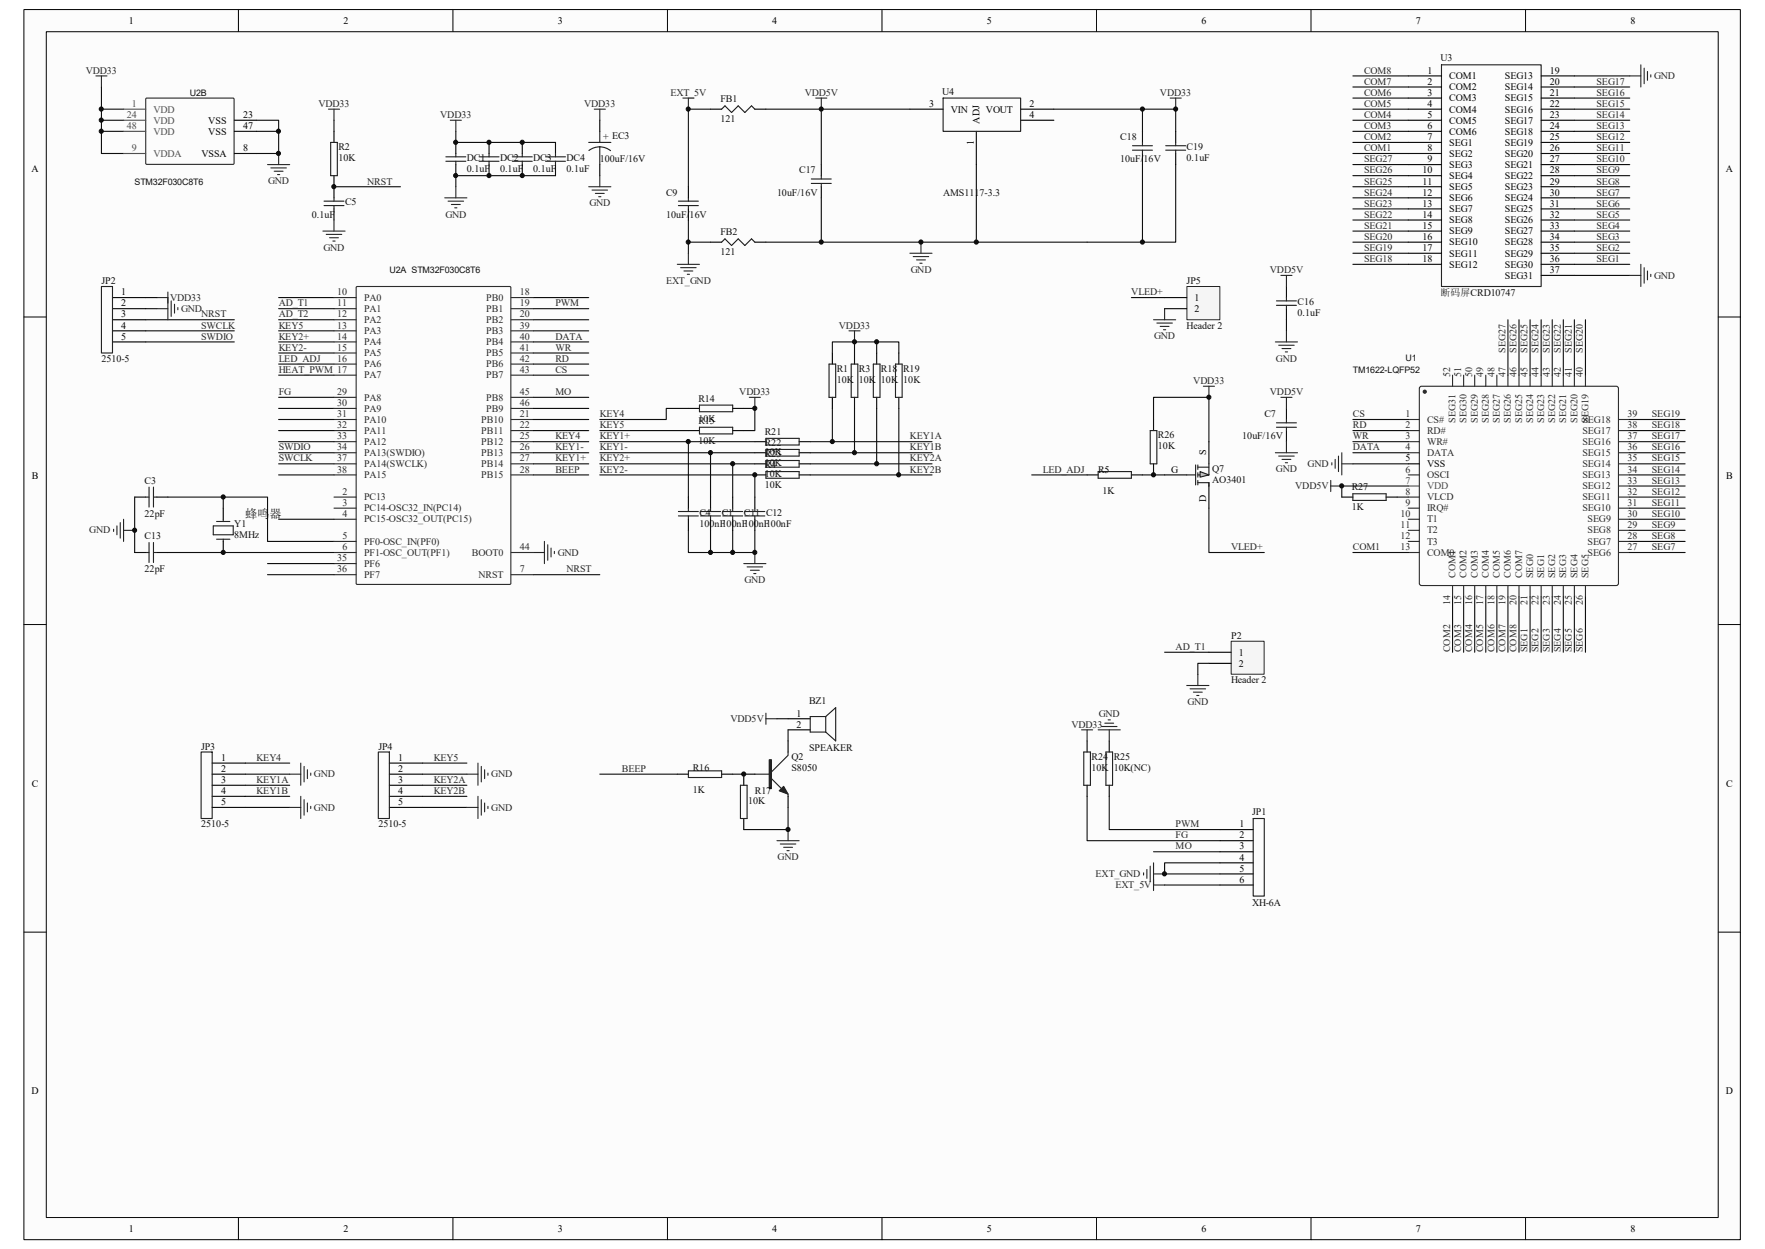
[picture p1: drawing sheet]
<svg xmlns="http://www.w3.org/2000/svg" width="297mm" height="210mm" viewBox="0 0 297 210" stroke-linecap="round" stroke-linejoin="round" font-family="sans-serif">
<path d="M4.1 1.7h288.8v206.7h-288.8z" fill="#fcfcfc"/>
<path d="M4 1.6h288.9v206.8h-288.9z" fill="none" stroke="#000" stroke-width=".17"/>
<path d="M7.8 5.4h281.3v199.3h-281.3z" fill="#fcfcfc"/>
<g fill="none" stroke="#000" stroke-width=".17">
<path d="M7.8 5.3h281.3v199.4h-281.3zM40.1 1.6v3.7M76.2 1.6v3.7M112.3 1.6v3.7M148.4 1.6v3.7M184.5 1.6v3.7M220.6 1.6v3.7M256.7 1.6v3.7M4 53.3h3.7M289.2 53.3h3.7M4 105h3.7M289.2 105h3.7"/>
<path d="M4 156.7h3.7M289.2 156.7h3.7M40.1 204.7v3.7M76.2 204.7v3.7M112.3 204.7v3.7M148.4 204.7v3.7M184.5 204.7v3.7M220.6 204.7v3.7M256.7 204.7v3.7"/>
</g>
<path d="M194.1 53.8h3.7M194.7 54.3h2.6M195.2 54.9h1.5M195.8 55.4h.4M196 51.9v1.9" fill="none" stroke="#262626" stroke-width=".19"/>
<path d="M190.4 50h5.6" fill="none" stroke="#0e0e0e" stroke-width=".19"/>
<path d="M199.8 48.2h5.5v5.6h-5.5z" fill="#f5f5f5"/>
<path d="M199.7 48.2h5.6v5.6h-5.6z" fill="none" stroke="#262626" stroke-width=".17"/>
<g fill="none" stroke="#000" stroke-width=".19">
<path d="M39.4 20.2h3.8M39.4 22.1h3.8M39.4 25.8h3.8M56.2 22.1v1.8M56.2 29.5v3.8M56.2 35.1v1.9M76.7 23.9v1.9M76.7 27.7v1.8M82.3 23.9v1.9M82.3 27.7v1.8M87.9 23.9v1.9M87.9 27.7v1.8"/>
<path d="M93.5 23.9v1.9M93.5 27.7v1.8M100.9 20.2v1.9M100.9 27.7v1.8M18.9 50h5.6M18.9 51.9h5.6M18.9 53.8h5.6M18.9 55.6h5.6M18.9 57.5h5.6M196 50h3.7M196 51.9h3.7M182.9 79.9h1.9"/>
<path d="M190.4 79.9h1.9M194.1 70.5v1.9M194.1 78v1.9M196 79.9h3.7M203.4 74.3v3.7M216.5 68.7v1.8M216.5 72.4v1.9M237 78h1.8M22.7 83.6h1.8M22.7 92.9h1.8M26.4 83.6h1.8M26.4 92.9h1.8"/>
<path d="M37.6 85.4v1.9M37.6 91v1.9M203.4 81.7v3.7M225.8 83.6h1.9M233.3 83.6h1.8M114 130.2h1.8M121.4 130.2h1.9M125.2 137.6v1.9M127 130.2h-1.8v1.8M132.6 120.9h3.7M132.6 122.7h3.7M132.6 124.6v1.8"/>
<path d="M132.6 133.9v1.9"/>
</g>
<g fill="none" stroke="#292929" stroke-width=".19">
<path d="M24.6 16.5h14.7v11.1h-14.7zM56.2 50h3.7M56.2 51.9h3.7M56.2 53.8h3.7M56.2 55.6h3.7M56.2 57.5h3.7M56.2 59.4h3.7M60 48.2h25.9v50h-25.9zM86 50h3.7M86 51.9h3.7M86 53.8h3.7M86 55.6h3.7"/>
<path d="M86 57.5h3.7M86 59.4h3.7M56.2 70.5h3.7M56.2 72.4h3.7M56.2 74.3h3.7M56.2 76.1h3.7M56.2 79.9h3.7M56.2 78h3.7M56.2 61.2h3.7M56.2 63.1h3.7M56.2 66.8h3.7M56.2 68.7h3.7"/>
<path d="M86 70.5h3.7M86 72.4h3.7M86 74.3h3.7M86 76.1h3.7M86 79.9h3.7M86 78h3.7M86 61.2h3.7M86 63.1h3.7M86 66.8h3.7M86 68.7h3.7M237 70.5h1.8M237 72.4h1.8"/>
<path d="M237 74.3h1.8M237 76.1h1.8M237 79.9h1.8M239 65l33-.1 .3 .2 .1 33-.2 .3-33 .1-.3-.2-.1-33zM244.4 63.1v1.8M246.3 63.1v1.8M248.2 63.1v1.8M250 63.1v1.8M251.9 63.1v1.8M253.8 63.1v1.8M255.6 63.1v1.8M257.5 63.1v1.8"/>
<path d="M259.3 63.1v1.8M261.2 63.1v1.8M263.1 63.1v1.8M264.9 63.1v1.8M266.8 63.1v1.8M272.4 70.5h1.9M272.4 72.4h1.9M272.4 74.3h1.9M272.4 76.1h1.9M272.4 79.9h1.9M272.4 78h1.9M56.2 83.6h3.7"/>
<path d="M56.2 85.4h3.7M56.2 87.3h3.7M56.2 91h3.7M56.2 92.9h3.7M56.2 96.6h3.7M56.2 94.8h3.7M86 92.9h3.7M86 96.6h3.7M237 83.6h1.8M237 85.4h1.8M237 87.3h1.8M237 89.2h1.8"/>
<path d="M237 91h1.8M237 92.9h1.8M244.4 98.5v1.9M246.3 98.5v1.9M248.2 98.5v1.9M250 98.5v1.9M251.9 98.5v1.9M253.8 98.5v1.9M255.6 98.5v1.9M257.5 98.5v1.9M259.3 98.5v1.9M261.2 98.5v1.9"/>
<path d="M263.1 98.5v1.9M264.9 98.5v1.9M266.8 98.5v1.9M272.4 83.6h1.9M272.4 85.4h1.9M272.4 87.3h1.9M272.4 89.2h1.9M272.4 91h1.9M272.4 92.9h1.9M272.4 81.7h1.9"/>
</g>
<circle cx="239.8" cy="65.9" r=".26" fill="#292929" stroke="#292929" stroke-width=".19"/>
<path d="M20.8 18.4h3.7M20.8 20.2h3.7M20.8 22.1h3.7M20.8 25.8h3.7M237 81.7h1.8" fill="none" stroke="#4c4c4c" stroke-width=".19"/>
<g fill="none" stroke="#0e0e0e" stroke-width=".19">
<path d="M17.1 14.6v11.2h3.7M17.1 18.4h3.7M17.1 22.1h3.7M17.1 20.2h3.7M43.2 20.2h3.7v5.6h-3.7M43.2 22.1h3.7M56.2 20.2v1.9M56.2 31.4h11.2M76.7 22.1v1.8h16.8M93.5 29.5h-16.8v1.9M24.5 51.9h1.9M24.5 50h1.9"/>
<path d="M24.5 53.8h14.9M24.5 55.6h14.9M24.5 57.5h14.9M46.9 51.9h9.3M46.9 50h9.3M46.9 53.8h9.3M46.9 55.6h9.3M46.9 57.5h9.3M46.9 59.4h9.3M89.7 51.9h9.4M89.7 50h9.4M89.7 53.8h9.4"/>
<path d="M89.7 55.6h9.4M89.7 57.5h9.4M89.7 59.4h9.4M266.8 53.8v9.3M46.9 70.5h9.3M46.9 72.4h9.3M46.9 74.3h9.3M46.9 76.1h9.3M46.9 78h9.3M46.9 79.9h9.3M46.9 61.2h9.3M46.9 63.1h9.3"/>
<path d="M46.9 66.8h9.3M46.9 68.7h9.3M89.7 61.2h9.4M89.7 63.1h9.4M89.7 66.8h9.4M89.7 68.7h9.4M173.6 79.9h9.3M192.3 79.9h3.7M194.1 70.5v-3.7h9.3v7.5M227.7 70.5h9.3M227.7 72.4h9.3M227.7 74.3h9.3"/>
<path d="M227.7 76.1h9.3M227.7 78h9.3M274.3 70.5h9.3M274.3 72.4h9.3M274.3 74.3h9.3M274.3 76.1h9.3M274.3 78h9.3M274.3 79.9h9.3M22.7 83.6v9.3M28.2 83.6h16.8v7.4h11.2M28.2 92.9h28M37.6 83.6v1.8"/>
<path d="M45 96.6h11.2M45 94.8h11.2M46.9 87.3h9.3M89.7 96.6h11.2M203.4 85.4v7.5h9.4M227.7 92.9h9.3M235.1 83.6h1.9M237 81.7h-11.2v1.9M274.3 83.6h9.3M274.3 92.9h9.3M274.3 91h9.3M274.3 89.2h9.3"/>
<path d="M274.3 87.3h9.3M274.3 85.4h9.3M274.3 81.7h9.3M244.4 100.4v9.3M246.3 100.4v9.3M248.2 100.4v9.3M250 100.4v9.3M251.9 100.4v9.3M253.8 100.4v9.3M255.6 100.4v9.3M257.5 100.4v9.3M259.3 100.4v9.3"/>
<path d="M261.2 100.4v9.3M263.1 100.4v9.3M264.9 100.4v9.3M266.8 100.4v9.3M100.9 130.2h13.1M123.3 130.2h1.9M130.7 120.9h1.9M132.6 135.8v3.7h-7.4M132.6 122.7v1.9"/>
</g>
<g fill="none" stroke="#262626" stroke-width=".19">
<path d="M16.1 12.8h1.9M17.1 12.8v1.8M55.3 18.4h1.8M56.2 18.4v1.8M100 18.4h1.9M100.9 18.4v1.8M45 27.7h3.7M45.6 28.2h2.6M46.1 28.8h1.5M46.7 29.4h.4M46.9 25.8v1.9M54.3 38.9h3.8"/>
<path d="M54.9 39.4h2.6M55.5 40h1.4M56.2 37v1.9M74.8 33.3h3.8M75.4 33.8h2.6M75.8 20.2h1.8M76 34.4h1.4M76.5 34.9h.4M76.7 20.2v1.9M76.7 31.4v1.9M99.1 31.4h3.7M99.6 32h2.6"/>
<path d="M100.2 32.5h1.5M100.7 33.1h.4M100.9 29.5v1.9M26.4 50h1.8M26.4 51.9h1.8M28.2 49.1v4.7M28.8 50.6v2.6M29.4 51.2v1.4M29.9 51.7v.4M56 40.5h.4M202.5 64.9h1.9M203.4 64.9v1.9"/>
<path d="M214.6 76.1h3.7M215.2 76.7h2.6M215.5 66.8h1.9M215.7 77.2h1.5M216.3 77.8h.4M216.5 66.8v1.9M216.5 74.3v1.8M224.1 77.8v.4M224.7 77.2v1.5M225.2 76.7v2.6M225.8 76.1v3.8M225.8 78h1.9"/>
<path d="M19.1 89v.4M19.7 88.4v1.5M20.2 87.9v2.6M20.8 87.3v3.7M20.8 89.2h1.9M89.7 92.9h1.9M91.6 91v3.8M92.2 91.6v2.6M92.7 92.2v1.4M93.3 92.7v.4M223.9 80.8v1.9M223.9 81.7h1.9"/>
<path d="M128.9 119.9v1.9M128.9 120.9h1.8M132.6 139.5v1.9M130.7 141.4h3.8M131.3 141.9h2.6M131.9 142.5h1.5M132.4 143h.4"/>
</g>
<g fill="none" stroke="#1c1c1c" stroke-width=".19">
<path d="M54.5 34.6h3.4M54.5 33.8h3.4M55.6 23.9h1.2v5.6h-1.2zM56.2 33.3v.5M56.2 34.6v.5M75 27.1h3.4M75 26.4h3.4M76.7 25.8v.6M76.7 27.1v.6M80.6 27.1h3.4M80.6 26.4h3.4M82.3 25.8v.6"/>
<path d="M82.3 27.1v.6M86.2 27.1h3.4M86.2 26.4h3.4M87.9 25.8v.6M87.9 27.1v.6M91.8 27.1h3.4M91.8 26.4h3.4M93.5 25.8v.6M93.5 27.1v.6M99.1 23.9h3.7M100.9 22.1v1.8M100.9 24.7v3"/>
<path d="M100.9 24.7l.8 .1 1 .5M100.9 24.7l-.8 .1-1 .5M17.1 48.2h1.8v11.2h-1.8zM184.8 79.3h5.6v1.1h-5.6zM193.6 72.4h1.1v5.6h-1.1zM199.7 79.9h1.5M201.2 78.2v3.3M201.6 78.6h1.8M201.6 78.2v.7M201.6 79.5v.7M203.4 78v1.9h-1.8M214.8 71.8h3.4"/>
<path d="M214.8 71.1h3.4M216.5 70.5v.6M216.5 71.8v.6M24.5 83.6h.6M24.5 92.9h.6M25.1 81.9v3.4M25.1 91.2v3.4M25.8 83.6h.6M25.8 81.9v3.4M25.8 91.2v3.4M25.8 92.9h.6M35.9 88.4h3.3v1.5h-3.3z"/>
<path d="M36.4 87.7h2.3M36.4 90.7h2.3M37.6 87.3v.4M37.6 90.7v.3M201.6 81.2h1.8v.5M201.6 80.8v.7M227.7 83h5.6v1.1h-5.6zM115.8 129.6h5.6v1.1h-5.6zM124.6 132h1.1v5.6h-1.1zM127 130.2h2.8M129.8 130.9l1.7 1.7M132.6 126.4v.6l-2.8 2.8"/>
<path d="M132.6 133.5v.4M139 120.5l1.6-1.5v5.6l-1.6-1.5M139 120.5v2.6M139 120.5h-2.7v2.6h2.7"/>
</g>
<g fill="#1c1c1c" stroke="#1c1c1c" stroke-width=".19">
<path d="M131.1 133l.8-.8 .7 1.3z"/>
<path d="M129.4 127.8h.4v4.8h-.4z" fill-rule="evenodd"/>
</g>
<path d="M201.9 79.3l1.5 .6-1.5 .3z" fill="#c0c0c0" stroke="#1c1c1c" stroke-width=".19"/>
<g fill="none" stroke="#000" stroke-width=".19">
<path d="M119.6 18.4h1.8M127 18.4h1.9M237 18.4h5.6M237 12.8h5.6M237 14.6h5.6M237 16.5h5.6M259.3 18.4h5.6M259.3 12.8h5.6M259.3 14.6h5.6M259.3 16.5h5.6M115.8 31.4v1.9M115.8 35.1v1.9"/>
<path d="M138.2 27.7v1.8M138.2 31.4v1.9M192.3 22.1v1.8M192.3 25.8v1.9M197.8 22.1v1.8M197.8 25.8v1.9M237 20.2h5.6M237 22.1h5.6M237 23.9h5.6M237 25.8h5.6M237 27.7h5.6M237 29.5h5.6"/>
<path d="M237 31.4h5.6M237 33.3h5.6M237 35.1h5.6M237 37h5.6M237 38.9h5.6M259.3 20.2h5.6M259.3 22.1h5.6M259.3 23.9h5.6M259.3 25.8h5.6M259.3 27.7h5.6M259.3 29.5h5.6M259.3 31.4h5.6"/>
<path d="M259.3 33.3h5.6M259.3 35.1h5.6M259.3 37h5.6M259.3 38.9h5.6M119.6 40.7h1.8M127 40.7h1.9M140.1 59.4v1.8M143.8 59.4v1.8M147.5 59.4v1.8M151.3 59.4v1.8M216.5 48.2v1.8M216.5 51.9v1.9"/>
<path d="M237 40.7h5.6M237 42.6h5.6M237 44.4h5.6M259.3 40.7h5.6M259.3 42.6h5.6M259.3 44.4h5.6M259.3 46.3h5.6M115.8 68.7h1.9M115.8 72.4h1.9M123.3 68.7h1.9M123.3 72.4h1.9M127 76.1h1.9"/>
<path d="M127 78h1.9M127 79.9h1.9M127 74.3h1.9M134.5 76.1h1.8M134.5 78h1.8M134.5 79.9h1.8M134.5 74.3h1.8M140.1 66.8v1.9M143.8 66.8v1.9M147.5 66.8v1.9M151.3 66.8v1.9M115.8 83.6v1.8"/>
<path d="M115.8 87.3v1.9M119.6 83.6v1.8M119.6 87.3v1.9M123.3 83.6v1.8M123.3 87.3v1.9M127 83.6v1.8M127 87.3v1.9M35.7 128.3h5.6M35.7 130.2h5.6M35.7 132h5.6M35.7 133.9h5.6M35.7 135.8h5.6"/>
<path d="M65.5 128.3h5.6M65.5 130.2h5.6M65.5 132h5.6M65.5 133.9h5.6M65.5 135.8h5.6M182.9 124.6v1.8M182.9 132v1.9M186.7 124.6v1.8M186.7 132v1.9"/>
</g>
<g fill="none" stroke="#1c1c1c" stroke-width=".19">
<path d="M121.4 18.4l.6-.6 1.1 1.1 1.1-1.1 1.1 1.1 1.2-1.1 .5 .6M242.6 10.9h16.7v37.3h-16.7zM114.2 34.6h3.3M114.2 33.8h3.3M115.8 33.3v.5M115.8 34.6v.5M136.5 30.8h3.4M136.5 30.1h3.4M138.2 29.5v.6M138.2 30.8v.6M190.6 25.3h3.3M190.6 24.5h3.3"/>
<path d="M192.3 23.9v.6M192.3 25.3v.5M196.2 25.3h3.3M196.2 24.5h3.3M197.8 23.9v.6M197.8 25.3v.5M121.4 40.7l.6-.5 1.1 1.1 1.1-1.1 1.1 1.1 1.2-1.1 .5 .5M214.8 51.3h3.4M214.8 50.6h3.4M216.5 50v.6M216.5 51.3v.6M117.7 68.1h5.6v1.1h-5.6z"/>
<path d="M117.7 71.8h5.6v1.2h-5.6zM128.9 73.7h5.6v1.1h-5.6zM128.9 75.6h5.6v1.1h-5.6zM128.9 77.4h5.6v1.2h-5.6zM128.9 79.3h5.6v1.1h-5.6zM139.5 61.2h1.1v5.6h-1.1zM143.2 61.2h1.2v5.6h-1.2zM147 61.2h1.1v5.6h-1.1zM150.7 61.2h1.1v5.6h-1.1zM114.2 86.8h3.3M114.2 86h3.3M115.8 85.4v.6"/>
<path d="M115.8 86.8v.5M117.9 86.8h3.3M117.9 86h3.3M119.6 85.4v.6M119.6 86.8v.5M121.6 86.8h3.4M121.6 86h3.4M123.3 85.4v.6M123.3 86.8v.5M125.3 86.8h3.4M125.3 86h3.4M127 85.4v.6"/>
<path d="M127 86.8v.5M33.8 126.4h1.9v11.2h-1.9zM63.7 126.4h1.8v11.2h-1.8zM182.4 126.4h1.1v5.6h-1.1zM186.1 126.4h1.1v5.6h-1.1z"/>
</g>
<g fill="none" stroke="#262626" stroke-width=".19">
<path d="M114.9 16.5h1.9M115.8 16.5v1.9M137.3 16.5h1.8M138.2 16.5v1.9M196.9 16.5h1.9M197.8 16.5v1.9M274.3 12.8h1.8M276.1 10.9v3.7M276.7 11.5v2.6M277.2 12v1.5M277.8 12.6v.4M114 44.4h3.7"/>
<path d="M114.5 45h2.6M115.1 45.6h1.5M115.7 46.1h.3M115.8 42.6v1.8M142.9 55.6h1.8M143.8 55.6v1.9M153.1 42.6h3.7M153.7 43.1h2.6M154.2 43.7h1.5M154.8 44.3h.4M155 40.7v1.9M214.6 57.5h3.7"/>
<path d="M215.2 58.1h2.6M215.5 46.3h1.9M215.7 58.6h1.5M216.3 59.2h.4M216.5 46.3v1.9M216.5 55.6v1.9M274.3 46.3h1.8M276.1 44.4v3.8M276.7 45v2.6M277.2 45.6v1.5M277.8 46.1v.4M126.1 66.8h1.9"/>
<path d="M127 66.8v1.9M125.2 94.8h3.7M125.7 95.3h2.6M126.3 95.9h1.5M126.8 96.4h.4M127 92.9v1.9M48.7 130.2h1.9M48.7 135.8h1.9M50.6 128.3v3.7M50.6 133.9v3.7M51.2 128.9v2.6M51.2 134.5v2.6"/>
<path d="M51.7 129.4v1.5M51.7 135v1.5M52.3 130v.4M52.3 135.6v.4M78.6 130.2h1.8M78.6 135.8h1.8M80.4 128.3v3.7M80.4 133.9v3.7M81 128.9v2.6M81 134.5v2.6M81.5 129.4v1.5M81.5 135v1.5"/>
<path d="M82.1 130v.4M82.1 135.6v.4M182 122.7h1.9M182.9 122.7v1.9M184.8 122.7h3.7M185.4 122.2h2.6M185.9 121.6h1.5M186.5 121h.3M186.7 122.7v1.9M192.4 146.8v.3M193 146.2v1.5M193.6 145.6v2.7"/>
<path d="M194.1 145.1v4.6M194.1 148.8h1.9M194.1 146.9h1.9"/>
</g>
<g fill="none" stroke="#0e0e0e" stroke-width=".19">
<path d="M119.6 18.4h-3.8v13M138.2 18.4v9.3M192.3 18.4v3.7M227.7 12.8h9.3M227.7 14.6h9.3M227.7 16.5h9.3M227.7 18.4h9.3M264.9 12.8h9.4M264.9 14.6h9.4M264.9 16.5h9.4M264.9 18.4h9.4M115.8 37v3.7h3.8"/>
<path d="M192.3 27.7v13M227.7 23.9h9.3M227.7 25.8h9.3M227.7 27.7h9.3M227.7 29.5h9.3M227.7 31.4h9.3M227.7 33.3h9.3M227.7 35.1h9.3M227.7 37h9.3M227.7 38.9h9.3M227.7 20.2h9.3M227.7 22.1h9.3"/>
<path d="M264.9 23.9h9.4M264.9 25.8h9.4M264.9 27.7h9.4M264.9 29.5h9.4M264.9 31.4h9.4M264.9 33.3h9.4M264.9 35.1h9.4M264.9 37h9.4M264.9 38.9h9.4M264.9 20.2h9.4M264.9 22.1h9.4M115.8 40.7v1.9"/>
<path d="M128.9 40.7h9.3M140.1 59.4v-1.9h11.2v1.9M143.8 57.5v1.9M147.5 57.5v1.9M216.5 53.8v1.8M227.7 40.7h9.3M227.7 42.6h9.3M227.7 44.4h9.3M253.8 53.8v9.3M255.6 53.8v9.3M257.5 53.8v9.3M259.3 53.8v9.3"/>
<path d="M261.2 53.8v9.3M263.1 53.8v9.3M264.9 40.7h9.4M264.9 42.6h9.4M264.9 44.4h9.4M264.9 46.3h9.4M264.9 53.8v9.3M89.7 74.3h9.4M89.7 76.1h9.4M89.7 78h9.4M89.7 79.9h9.4M89.7 72.4h9.4"/>
<path d="M89.7 70.5h9.4M100.9 74.3h26.1M100.9 76.1h26.1M100.9 78h26.1M100.9 79.9h26.1v3.7M100.9 72.4h14.9M115.8 68.7h-3.7v1.8h-11.2M115.8 74.3v9.3M119.6 76.1v7.5M123.3 78v5.6M125.2 68.7h1.8v3.7h-1.8M136.3 74.3h20.5"/>
<path d="M136.3 76.1h20.5M136.3 78h20.5M136.3 79.9h20.5M140.1 68.7v5.6M143.8 68.7v7.4M147.5 68.7v9.3M151.3 68.7v11.2M115.8 89.2v3.7h11.2v-3.7M119.6 89.2v3.7M123.3 89.2v3.7M41.3 128.3h7.4M41.3 130.2h7.4"/>
<path d="M41.3 132h7.4M41.3 133.9h7.4M41.3 135.8h7.4M71.1 128.3h7.5M71.1 130.2h7.5M71.1 132h7.5M71.1 133.9h7.5M71.1 135.8h7.5M182.9 133.9v7.5h22.4M186.7 133.9v5.6h18.6M194.1 143.2h11.2M196 148.8h9.3"/>
</g>
<path d="M207.2 107.9h5.5v5.5h-5.5z" fill="#f5f5f5"/>
<path d="M207.2 107.8h5.5v5.6h-5.5z" fill="none" stroke="#262626" stroke-width=".17"/>
<path d="M153.1 18.4h5.6M171.8 18.4h5.5M164.3 22.1v5.6M171.8 20.2h5.5M203.4 109.7h3.8M203.4 111.5h3.8M205.3 139.5h5.6M205.3 141.4h5.6M205.3 143.2h5.6M205.3 145.1h5.6M205.3 146.9h5.6M205.3 148.8h5.6" fill="none" stroke="#000" stroke-width=".19"/>
<path d="M199.7 115.3h3.7M200.3 115.8h2.6M200.8 116.4h1.5M201.4 116.9h.4M201.6 113.4v1.9" fill="none" stroke="#262626" stroke-width=".19"/>
<path d="M128.9 18.4h24.2M177.3 18.4h20.5v3.7M164.3 27.7v13M197.8 27.7v13h-59.6v-7.4M196 109.7h7.4M203.4 111.5h-1.8v1.9M205.3 145.1h-9.3v1.8h9.3" fill="none" stroke="#0e0e0e" stroke-width=".19"/>
<path d="M158.7 16.5h13.1v5.6h-13.1zM210.9 137.6h1.9v13.1h-1.9z" fill="none" stroke="#1c1c1c" stroke-width=".19"/>
<g fill="#0e0e0e" stroke="#0e0e0e" stroke-width=".17">
<circle cx="17" cy="22.1" r=".35"/>
<circle cx="17" cy="20.2" r=".35"/>
<circle cx="17" cy="18.3" r=".35"/>
<circle cx="22.6" cy="89.2" r=".35"/>
<circle cx="37.6" cy="92.9" r=".35"/>
<circle cx="37.6" cy="83.6" r=".35"/>
<circle cx="46.9" cy="25.8" r=".35"/>
<circle cx="46.9" cy="22.1" r=".35"/>
<circle cx="56.2" cy="31.4" r=".35"/>
<circle cx="76.7" cy="29.5" r=".35"/>
<circle cx="76.7" cy="23.9" r=".35"/>
<circle cx="82.3" cy="29.5" r=".35"/>
<circle cx="82.3" cy="23.9" r=".35"/>
<circle cx="87.9" cy="29.5" r=".35"/>
<circle cx="87.9" cy="23.9" r=".35"/>
<circle cx="115.8" cy="74.2" r=".35"/>
<circle cx="115.8" cy="40.7" r=".35"/>
<circle cx="115.8" cy="18.3" r=".35"/>
<circle cx="119.6" cy="92.9" r=".35"/>
<circle cx="119.6" cy="76.1" r=".35"/>
<circle cx="123.3" cy="92.9" r=".35"/>
<circle cx="123.3" cy="78" r=".35"/>
<circle cx="125.1" cy="130.2" r=".35"/>
<circle cx="127" cy="92.9" r=".35"/>
<circle cx="127" cy="79.8" r=".35"/>
<circle cx="127" cy="68.7" r=".35"/>
<circle cx="132.6" cy="139.5" r=".35"/>
<circle cx="138.2" cy="40.7" r=".35"/>
<circle cx="138.2" cy="18.3" r=".35"/>
<circle cx="140.1" cy="74.2" r=".35"/>
<circle cx="143.8" cy="76.1" r=".35"/>
<circle cx="143.8" cy="57.5" r=".35"/>
<circle cx="147.5" cy="78" r=".35"/>
<circle cx="147.5" cy="57.5" r=".35"/>
<circle cx="151.2" cy="79.8" r=".35"/>
<circle cx="155" cy="40.7" r=".35"/>
<circle cx="164.3" cy="40.7" r=".35"/>
<circle cx="192.2" cy="40.7" r=".35"/>
<circle cx="192.2" cy="18.3" r=".35"/>
<circle cx="194.1" cy="79.8" r=".35"/>
<circle cx="195.9" cy="146.9" r=".35"/>
<circle cx="197.8" cy="18.3" r=".35"/>
<circle cx="203.4" cy="66.8" r=".35"/>
<circle cx="225.8" cy="81.7" r=".35"/>
</g>
<text font-size="2" fill="#0e0e0e" x="41.3" y="87">蜂鸣器</text>
<g font-size="1.7">
<text x="21.7" y="4">1</text>
<text x="57.8" y="4">2</text>
<text x="93.9" y="4">3</text>
<text x="130" y="4">4</text>
<text x="166.1" y="4">5</text>
<text x="202.2" y="4">6</text>
<text x="238.3" y="4">7</text>
<text x="274.4" y="4">8</text>
<text x="156.4" y="17.9">3</text>
<text x="173.2" y="17.9">2</text>
<text x="240.2" y="12.4">1</text>
<text x="240.2" y="14.2">2</text>
<text x="240.2" y="16.1">3</text>
<text x="240.2" y="17.9">4</text>
<text x="243.9" y="13.3">COM1</text>
<text x="243.9" y="15.2">COM2</text>
<text x="243.9" y="17">COM3</text>
<text x="253.2" y="13.3">SEG13</text>
<text x="253.2" y="15.2">SEG14</text>
<text x="253.2" y="17">SEG15</text>
<text x="260.8" y="12.4">19</text>
<text x="260.8" y="14.2">20</text>
<text x="260.8" y="16.1">21</text>
<text x="260.8" y="17.9">22</text>
<text x="35.1" y="20.8">VSS</text>
<text x="35.1" y="22.6">VSS</text>
<text x="40.9" y="19.9">23</text>
<text x="40.9" y="21.7">47</text>
<text x="160" y="18.9">VIN</text>
<text x="164.8" y="20.8" transform="rotate(-90 164.8 20.8)">ADJ</text>
<text x="165.9" y="18.9">VOUT</text>
<text x="173.2" y="19.9">4</text>
<text x="240.2" y="19.9">5</text>
<text x="240.2" y="21.7">6</text>
<text x="240.2" y="23.6">7</text>
<text x="243.9" y="18.9">COM4</text>
<text x="243.9" y="20.8">COM5</text>
<text x="243.9" y="22.6">COM6</text>
<text x="253.2" y="18.9">SEG16</text>
<text x="253.2" y="20.8">SEG17</text>
<text x="253.2" y="22.6">SEG18</text>
<text x="260.8" y="19.9">23</text>
<text x="260.8" y="21.7">24</text>
<text x="260.8" y="23.6">25</text>
<text x="5.3" y="28.9">A</text>
<text x="33.9" y="26.4">VSSA</text>
<text x="40.9" y="25.4">8</text>
<text x="163.9" y="24.4" transform="rotate(-90 163.9 24.4)">1</text>
<text x="239.4" y="29.2">10</text>
<text x="240.2" y="25.4">8</text>
<text x="240.2" y="27.3">9</text>
<text x="243.9" y="24.5">SEG1</text>
<text x="243.9" y="26.4">SEG2</text>
<text x="243.9" y="28.2">SEG3</text>
<text x="253.2" y="24.5">SEG19</text>
<text x="253.2" y="26.4">SEG20</text>
<text x="253.2" y="28.2">SEG21</text>
<text x="260.8" y="25.4">26</text>
<text x="260.8" y="27.3">27</text>
<text x="260.8" y="29.2">28</text>
<text x="290.4" y="28.9">A</text>
<text x="239.4" y="31">11</text>
<text x="239.4" y="32.9">12</text>
<text x="239.4" y="34.8">13</text>
<text x="243.9" y="30.1">SEG4</text>
<text x="243.9" y="32">SEG5</text>
<text x="243.9" y="33.8">SEG6</text>
<text x="243.9" y="35.7">SEG7</text>
<text x="253.2" y="30.1">SEG22</text>
<text x="253.2" y="32">SEG23</text>
<text x="253.2" y="33.8">SEG24</text>
<text x="253.2" y="35.7">SEG25</text>
<text x="260.8" y="31">29</text>
<text x="260.8" y="32.9">30</text>
<text x="260.8" y="34.8">31</text>
<text x="239.4" y="36.6">14</text>
<text x="239.4" y="38.5">15</text>
<text x="239.4" y="40.3">16</text>
<text x="243.9" y="37.5">SEG8</text>
<text x="243.9" y="39.4">SEG9</text>
<text x="243.9" y="41.3">SEG10</text>
<text x="253.2" y="37.5">SEG26</text>
<text x="253.2" y="39.4">SEG27</text>
<text x="253.2" y="41.3">SEG28</text>
<text x="260.8" y="36.6">32</text>
<text x="260.8" y="38.5">33</text>
<text x="260.8" y="40.3">34</text>
<text x="239.4" y="42.2">17</text>
<text x="239.4" y="44.1">18</text>
<text x="243.9" y="43.1">SEG11</text>
<text x="243.9" y="45">SEG12</text>
<text x="253.2" y="43.1">SEG29</text>
<text x="253.2" y="45">SEG30</text>
<text x="253.2" y="46.9">SEG31</text>
<text x="260.8" y="42.2">35</text>
<text x="260.8" y="44.1">36</text>
<text x="260.8" y="45.9">37</text>
<text x="20.4" y="49.7">1</text>
<text x="20.4" y="51.5">2</text>
<text x="20.4" y="53.4">3</text>
<text x="201" y="50.6">1</text>
<text x="201" y="52.5">2</text>
<text x="20.4" y="55.2">4</text>
<text x="20.4" y="57.1">5</text>
<text x="203" y="76.5" transform="rotate(-90 203 76.5)">S</text>
<text x="236.5" y="77.6">5</text>
<text x="5.3" y="80.6">B</text>
<text x="197.1" y="79.5">G</text>
<text x="240.2" y="78.5">VSS</text>
<text x="290.5" y="80.6">B</text>
<text x="203" y="84.5" transform="rotate(-90 203 84.5)">D</text>
<text x="208.4" y="110.2">1</text>
<text x="208.4" y="112.1">2</text>
<text x="134" y="120.5">1</text>
<text x="134" y="122.3">2</text>
<text x="37.2" y="127.9">1</text>
<text x="37.2" y="129.8">2</text>
<text x="37.2" y="131.7">3</text>
<text x="67" y="127.9">1</text>
<text x="67" y="129.8">2</text>
<text x="67" y="131.7">3</text>
<text x="5.3" y="132.3">C</text>
<text x="37.2" y="133.5">4</text>
<text x="37.2" y="135.4">5</text>
<text x="67" y="133.5">4</text>
<text x="67" y="135.4">5</text>
<text x="290.5" y="132.3">C</text>
<text x="208.6" y="139.1">1</text>
<text x="208.6" y="141">2</text>
<text x="208.6" y="142.8">3</text>
<text x="208.6" y="144.7">4</text>
<text x="208.6" y="146.6">5</text>
<text x="208.6" y="148.4">6</text>
<text x="5.3" y="184">D</text>
<text x="290.4" y="184">D</text>
<text x="21.7" y="207.1">1</text>
<text x="57.8" y="207.1">2</text>
<text x="93.9" y="207.1">3</text>
<text x="130" y="207.1">4</text>
<text x="166.1" y="207.1">5</text>
<text x="202.2" y="207.1">6</text>
<text x="238.3" y="207.1">7</text>
<text x="274.4" y="207.1">8</text>
</g>
<g font-size="1.7" fill="#0e0e0e">
<text x="242.4" y="10.3">U3</text>
<text x="121.2" y="17.2">FB1</text>
<text x="158.5" y="15.9">U4</text>
<text x="101.5" y="23.6">+ EC3</text>
<text x="121.2" y="20.6">121</text>
<text x="188.5" y="23.6">C18</text>
<text x="56.9" y="25.2">R2</text>
<text x="56.9" y="27.1">10K</text>
<text x="78.6" y="27.1">DC1</text>
<text x="78.6" y="29">0.1uF</text>
<text x="84.2" y="27.1">DC2</text>
<text x="84.2" y="29">0.1uF</text>
<text x="89.7" y="27.1">DC3</text>
<text x="89.7" y="29">0.1uF</text>
<text x="95.3" y="27.1">DC4</text>
<text x="95.3" y="29">0.1uF</text>
<text x="100.9" y="27.3">100uF/16V</text>
<text x="134.5" y="29.2">C17</text>
<text x="188.5" y="27.3">10uF/16V</text>
<text x="199.7" y="25.2">C19</text>
<text x="199.7" y="27.1">0.1uF</text>
<text x="58.1" y="34.5">C5</text>
<text x="112.1" y="32.9">C9</text>
<text x="130.8" y="32.9">10uF/16V</text>
<text x="158.7" y="32.9">AMS1117-3.3</text>
<text x="52.5" y="36.6">0.1uF</text>
<text x="112.1" y="36.6">10uF/16V</text>
<text x="121.2" y="39.6">FB2</text>
<text x="17.1" y="47.8">JP2</text>
<text x="121.2" y="42.9">121</text>
<text x="199.7" y="47.8">JP5</text>
<text x="218.4" y="51.4">C16</text>
<text x="218.4" y="53.2">0.1uF</text>
<text x="242.4" y="49.8">断码屏CRD10747</text>
<text x="199.7" y="55.2">Header 2</text>
<text x="17.1" y="60.8">2510-5</text>
<text x="140.8" y="62.5">R1</text>
<text x="140.8" y="64.4">10K</text>
<text x="144.5" y="62.5">R3</text>
<text x="144.5" y="64.4">10K</text>
<text x="148.3" y="62.5">R18</text>
<text x="148.3" y="64.4">10K</text>
<text x="152" y="62.5">R19</text>
<text x="152" y="64.4">10K</text>
<text x="117.5" y="67.6">R14</text>
<text x="117.5" y="70.9">10K</text>
<text x="117.5" y="71.3">R15</text>
<text x="212.8" y="70.1">C7</text>
<text x="117.5" y="74.6">10K</text>
<text x="128.7" y="75">R22</text>
<text x="128.7" y="76.9">R23</text>
<text x="128.7" y="73.2">R21</text>
<text x="128.7" y="76.5">10K</text>
<text x="194.9" y="73.7">R26</text>
<text x="194.9" y="75.6">10K</text>
<text x="209" y="73.9">10uF/16V</text>
<text x="24.3" y="81.3">C3</text>
<text x="128.7" y="78.4">10K</text>
<text x="128.7" y="80.2">10K</text>
<text x="128.7" y="78.7">R4</text>
<text x="128.7" y="82.1">10K</text>
<text x="184.8" y="79.5">R5</text>
<text x="185.5" y="83">1K</text>
<text x="204" y="79.3">Q7</text>
<text x="204" y="81.2">AO3401</text>
<text x="227.5" y="82.5">R27</text>
<text x="24.3" y="86.9">22pF</text>
<text x="39.4" y="88.6">Y1</text>
<text x="117.7" y="86.7">C4</text>
<text x="117.7" y="88.6">100nF100nF100nF100nF</text>
<text x="121.5" y="86.7">C1</text>
<text x="125.2" y="86.7">C11 C12</text>
<text x="227.5" y="85.8">1K</text>
<text x="24.3" y="90.6">C13</text>
<text x="39.4" y="90.5">8MHz</text>
<text x="24.3" y="96.2">22pF</text>
<text x="207.2" y="107.4">P2</text>
<text x="136.1" y="118.4">BZ1</text>
<text x="207.2" y="114.9">Header 2</text>
<text x="33.8" y="126.1">JP3</text>
<text x="63.7" y="126.1">JP4</text>
<text x="116.6" y="129.6">R16</text>
<text x="133.2" y="127.7">Q2</text>
<text x="133.2" y="129.6">S8050</text>
<text x="136.1" y="126.2">SPEAKER</text>
<text x="183.7" y="127.7">R24</text>
<text x="183.7" y="129.6">10K</text>
<text x="187.4" y="127.7">R25</text>
<text x="187.4" y="129.6">10K(NC)</text>
<text x="116.6" y="133.3">1K</text>
<text x="125.9" y="135.2">10K</text>
<text x="127" y="133.5">R17</text>
<text x="210.7" y="137.1">JP1</text>
<text x="33.8" y="139.1">2510-5</text>
<text x="63.7" y="139.1">2510-5</text>
<text x="210.7" y="152.4">XH-6A</text>
</g>
<g font-size="1.7" fill="#262626">
<text x="14.4" y="12.4">VDD33</text>
<text x="53.6" y="17.9">VDD33</text>
<text x="98.3" y="17.9">VDD33</text>
<text x="112.8" y="16.1">EXT_5V</text>
<text x="135.4" y="16.1">VDD5V</text>
<text x="195.2" y="16.1">VDD33</text>
<text x="229.5" y="17.9">COM5</text>
<text x="229.5" y="16.1">COM6</text>
<text x="229.5" y="14.2">COM7</text>
<text x="229.5" y="12.4">COM8</text>
<text x="268.6" y="17.9">SEG15</text>
<text x="268.6" y="16.1">SEG16</text>
<text x="268.6" y="14.2">SEG17</text>
<text x="278.3" y="13.3">GND</text>
<text x="74.1" y="19.9">VDD33</text>
<text x="229.5" y="23.6">COM2</text>
<text x="229.5" y="21.7">COM3</text>
<text x="229.5" y="19.9">COM4</text>
<text x="268.6" y="23.6">SEG12</text>
<text x="268.6" y="21.7">SEG13</text>
<text x="268.6" y="19.9">SEG14</text>
<text x="229.5" y="29.2">SEG26</text>
<text x="229.5" y="27.3">SEG27</text>
<text x="229.5" y="25.4">COM1</text>
<text x="268.6" y="29.2">SEG9</text>
<text x="268.6" y="27.3">SEG10</text>
<text x="268.6" y="25.4">SEG11</text>
<text x="45.1" y="31">GND</text>
<text x="61.8" y="31">NRST</text>
<text x="99.2" y="34.7">GND</text>
<text x="229.5" y="34.8">SEG23</text>
<text x="229.5" y="32.9">SEG24</text>
<text x="229.5" y="31">SEG25</text>
<text x="268.6" y="34.8">SEG6</text>
<text x="268.6" y="32.9">SEG7</text>
<text x="268.6" y="31">SEG8</text>
<text x="75" y="36.6">GND</text>
<text x="229.5" y="40.3">SEG20</text>
<text x="229.5" y="38.5">SEG21</text>
<text x="229.5" y="36.6">SEG22</text>
<text x="268.6" y="40.3">SEG3</text>
<text x="268.6" y="38.5">SEG4</text>
<text x="268.6" y="36.6">SEG5</text>
<text x="54.4" y="42.2">GND</text>
<text x="112.1" y="47.8">EXT_GND</text>
<text x="153.2" y="45.9">GND</text>
<text x="213.7" y="45.9">VDD5V</text>
<text x="229.5" y="44.1">SEG18</text>
<text x="229.5" y="42.2">SEG19</text>
<text x="268.6" y="44.1">SEG1</text>
<text x="268.6" y="42.2">SEG2</text>
<text x="278.3" y="46.9">GND</text>
<text x="28.6" y="50.6">VDD33</text>
<text x="30.5" y="52.5">GND</text>
<text x="33.8" y="53.4">NRST</text>
<text x="46.9" y="51.5">AD_T1</text>
<text x="46.9" y="53.4">AD_T2</text>
<text x="93.5" y="51.5">PWM</text>
<text x="190.4" y="49.7">VLED+</text>
<text x="33.8" y="55.2">SWCLK</text>
<text x="33.8" y="57.1">SWDIO</text>
<text x="46.9" y="57.1">KEY2+</text>
<text x="46.9" y="59">KEY2-</text>
<text x="46.9" y="55.2">KEY5</text>
<text x="93.5" y="59">WR</text>
<text x="93.5" y="57.1">DATA</text>
<text x="141.2" y="55.2">VDD33</text>
<text x="194.2" y="57.1">GND</text>
<text x="253.3" y="59.4" transform="rotate(-90 253.3 59.4)">SEG27</text>
<text x="255.2" y="59.4" transform="rotate(-90 255.2 59.4)">SEG26</text>
<text x="257.1" y="59.4" transform="rotate(-90 257.1 59.4)">SEG25</text>
<text x="258.9" y="59.4" transform="rotate(-90 258.9 59.4)">SEG24</text>
<text x="260.8" y="59.4" transform="rotate(-90 260.8 59.4)">SEG23</text>
<text x="262.6" y="59.4" transform="rotate(-90 262.6 59.4)">SEG22</text>
<text x="264.5" y="59.4" transform="rotate(-90 264.5 59.4)">SEG21</text>
<text x="266.4" y="59.4" transform="rotate(-90 266.4 59.4)">SEG20</text>
<text x="46.9" y="60.8">LED_ADJ</text>
<text x="46.9" y="62.7">HEAT_PWM 17</text>
<text x="93.5" y="60.8">RD</text>
<text x="93.5" y="62.7">CS</text>
<text x="200.8" y="64.6">VDD33</text>
<text x="214.7" y="60.8">GND</text>
<text x="46.9" y="66.4">FG</text>
<text x="93.5" y="66.4">MO</text>
<text x="100.9" y="70.1">KEY4</text>
<text x="124.4" y="66.4">VDD33</text>
<text x="213.7" y="66.4">VDD5V</text>
<text x="227.7" y="70.1">CS</text>
<text x="278" y="70.1">SEG19</text>
<text x="46.9" y="77.6">SWCLK</text>
<text x="46.9" y="75.7">SWDIO</text>
<text x="93.5" y="77.6">KEY1+</text>
<text x="93.5" y="75.7">KEY1-</text>
<text x="93.5" y="73.9">KEY4</text>
<text x="100.9" y="72">KEY5</text>
<text x="100.9" y="73.9">KEY1+</text>
<text x="100.9" y="75.7">KEY1-</text>
<text x="100.9" y="77.6">KEY2+</text>
<text x="153.1" y="73.9">KEY1A</text>
<text x="153.1" y="75.7">KEY1B</text>
<text x="153.1" y="77.6">KEY2A</text>
<text x="227.7" y="72">RD</text>
<text x="227.7" y="73.9">WR</text>
<text x="227.7" y="75.7">DATA</text>
<text x="278" y="77.6">SEG15</text>
<text x="278" y="75.7">SEG16</text>
<text x="278" y="73.9">SEG17</text>
<text x="278" y="72">SEG18</text>
<text x="93.5" y="79.5">BEEP</text>
<text x="100.9" y="79.5">KEY2-</text>
<text x="153.1" y="79.5">KEY2B</text>
<text x="175.5" y="79.5">LED_ADJ</text>
<text x="214.7" y="79.4">GND</text>
<text x="218" y="82.3">VDD5V</text>
<text x="220" y="78.5">GND</text>
<text x="278" y="83.2">SEG12</text>
<text x="278" y="81.3">SEG13</text>
<text x="278" y="79.5">SEG14</text>
<text x="15" y="89.7">GND</text>
<text x="278" y="88.8">SEG9</text>
<text x="278" y="86.9">SEG10</text>
<text x="278" y="85">SEG11</text>
<text x="93.9" y="93.4">GND</text>
<text x="207.2" y="92.5">VLED+</text>
<text x="227.7" y="92.5">COM1</text>
<text x="278" y="92.5">SEG7</text>
<text x="278" y="90.6">SEG8</text>
<text x="95.3" y="96.2">NRST</text>
<text x="125.3" y="98.1">GND</text>
<text x="197.8" y="109.3">AD_T1</text>
<text x="244" y="109.7" transform="rotate(-90 244 109.7)">COM2</text>
<text x="245.9" y="109.7" transform="rotate(-90 245.9 109.7)">COM3</text>
<text x="247.7" y="109.7" transform="rotate(-90 247.7 109.7)">COM4</text>
<text x="249.6" y="109.7" transform="rotate(-90 249.6 109.7)">COM5</text>
<text x="251.5" y="109.7" transform="rotate(-90 251.5 109.7)">COM6</text>
<text x="253.3" y="109.7" transform="rotate(-90 253.3 109.7)">COM7</text>
<text x="255.2" y="109.7" transform="rotate(-90 255.2 109.7)">COM8</text>
<text x="257.1" y="109.7" transform="rotate(-90 257.1 109.7)">SEG1</text>
<text x="258.9" y="109.7" transform="rotate(-90 258.9 109.7)">SEG2</text>
<text x="260.8" y="109.7" transform="rotate(-90 260.8 109.7)">SEG3</text>
<text x="262.6" y="109.7" transform="rotate(-90 262.6 109.7)">SEG4</text>
<text x="264.5" y="109.7" transform="rotate(-90 264.5 109.7)">SEG5</text>
<text x="266.4" y="109.7" transform="rotate(-90 266.4 109.7)">SEG6</text>
<text x="199.8" y="118.6">GND</text>
<text x="122.9" y="121.4">VDD5V</text>
<text x="180.3" y="122.3">VDD33</text>
<text x="184.9" y="120.5">GND</text>
<text x="43.2" y="127.9">KEY4</text>
<text x="43.2" y="131.7">KEY1A</text>
<text x="52.8" y="130.7">GND</text>
<text x="73" y="127.9">KEY5</text>
<text x="73" y="131.7">KEY2A</text>
<text x="82.7" y="130.7">GND</text>
<text x="104.6" y="129.8">BEEP</text>
<text x="43.2" y="133.5">KEY1B</text>
<text x="52.8" y="136.3">GND</text>
<text x="73" y="133.5">KEY2B</text>
<text x="82.7" y="136.3">GND</text>
<text x="197.8" y="139.1">PWM</text>
<text x="197.8" y="141">FG</text>
<text x="197.8" y="142.8">MO</text>
<text x="130.9" y="144.7">GND</text>
<text x="184.4" y="147.5">EXT_GND</text>
<text x="187.7" y="149.4">EXT_5V</text>
</g>
<g font-size="1.7" fill="#4c4c4c">
<text x="22.2" y="17.9">1</text>
<text x="21.3" y="19.9">24</text>
<text x="21.3" y="21.7">48</text>
<text x="25.8" y="18.9">VDD</text>
<text x="25.8" y="20.8">VDD</text>
<text x="25.8" y="22.6">VDD</text>
<text x="22.2" y="25.4">9</text>
<text x="25.8" y="26.4">VDDA</text>
<text x="236.5" y="81.3">7</text>
<text x="240.2" y="82.3">VDD</text>
</g>
<g font-size="1.7" fill="#292929">
<text x="56.7" y="49.7">10</text>
<text x="56.7" y="51.5">11</text>
<text x="56.7" y="53.4">12</text>
<text x="61.3" y="50.6">PA0</text>
<text x="61.3" y="52.5">PA1</text>
<text x="81.8" y="50.6">PB0</text>
<text x="81.8" y="52.5">PB1</text>
<text x="87.5" y="49.7">18</text>
<text x="87.5" y="51.5">19</text>
<text x="87.5" y="53.4">20</text>
<text x="56.7" y="55.2">13</text>
<text x="56.7" y="57.1">14</text>
<text x="56.7" y="59">15</text>
<text x="61.3" y="54.3">PA2</text>
<text x="61.3" y="56.2">PA3</text>
<text x="61.3" y="58">PA4</text>
<text x="61.3" y="59.9">PA5</text>
<text x="81.8" y="54.3">PB2</text>
<text x="81.8" y="56.2">PB3</text>
<text x="81.8" y="58">PB4</text>
<text x="81.8" y="59.9">PB5</text>
<text x="87.5" y="55.2">39</text>
<text x="87.5" y="57.1">40</text>
<text x="87.5" y="59">41</text>
<text x="56.7" y="60.8">16</text>
<text x="61.3" y="61.8">PA6</text>
<text x="61.3" y="63.6">PA7</text>
<text x="81.8" y="61.8">PB6</text>
<text x="81.8" y="63.6">PB7</text>
<text x="87.5" y="60.8">42</text>
<text x="87.5" y="62.7">43</text>
<text x="244" y="63.5" transform="rotate(-90 244 63.5)">52</text>
<text x="245.9" y="63.5" transform="rotate(-90 245.9 63.5)">51</text>
<text x="247.7" y="63.5" transform="rotate(-90 247.7 63.5)">50</text>
<text x="249.6" y="63.5" transform="rotate(-90 249.6 63.5)">49</text>
<text x="251.5" y="63.5" transform="rotate(-90 251.5 63.5)">48</text>
<text x="253.3" y="63.5" transform="rotate(-90 253.3 63.5)">47</text>
<text x="255.2" y="63.5" transform="rotate(-90 255.2 63.5)">46</text>
<text x="257.1" y="63.5" transform="rotate(-90 257.1 63.5)">45</text>
<text x="258.9" y="63.5" transform="rotate(-90 258.9 63.5)">44</text>
<text x="260.8" y="63.5" transform="rotate(-90 260.8 63.5)">43</text>
<text x="262.6" y="63.5" transform="rotate(-90 262.6 63.5)">42</text>
<text x="264.5" y="63.5" transform="rotate(-90 264.5 63.5)">41</text>
<text x="266.4" y="63.5" transform="rotate(-90 266.4 63.5)">40</text>
<text x="56.7" y="66.4">29</text>
<text x="56.7" y="68.3">30</text>
<text x="56.7" y="70.1">31</text>
<text x="61.3" y="67.4">PA8</text>
<text x="61.3" y="69.2">PA9</text>
<text x="61.3" y="71.1">PA10</text>
<text x="81" y="71.1">PB10</text>
<text x="81.8" y="67.4">PB8</text>
<text x="81.8" y="69.2">PB9</text>
<text x="87.5" y="66.4">45</text>
<text x="87.5" y="68.3">46</text>
<text x="87.5" y="70.1">21</text>
<text x="236.5" y="70.1">1</text>
<text x="240.2" y="71.1">CS#</text>
<text x="244.9" y="71.1" transform="rotate(-90 244.9 71.1)">SEG31</text>
<text x="246.8" y="71.1" transform="rotate(-90 246.8 71.1)">SEG30</text>
<text x="248.7" y="71.1" transform="rotate(-90 248.7 71.1)">SEG29</text>
<text x="250.5" y="71.1" transform="rotate(-90 250.5 71.1)">SEG28</text>
<text x="252.4" y="71.1" transform="rotate(-90 252.4 71.1)">SEG27</text>
<text x="254.3" y="71.1" transform="rotate(-90 254.3 71.1)">SEG26</text>
<text x="256.1" y="71.1" transform="rotate(-90 256.1 71.1)">SEG25</text>
<text x="258" y="71.1" transform="rotate(-90 258 71.1)">SEG24</text>
<text x="259.8" y="71.1" transform="rotate(-90 259.8 71.1)">SEG23</text>
<text x="261.7" y="71.1" transform="rotate(-90 261.7 71.1)">SEG22</text>
<text x="263.6" y="71.1" transform="rotate(-90 263.6 71.1)">SEG21</text>
<text x="265.4" y="71.1" transform="rotate(-90 265.4 71.1)">SEG20</text>
<text x="266.3" y="71.1">SEG18</text>
<text x="267.3" y="71.1" transform="rotate(-90 267.3 71.1)">SEG19</text>
<text x="273.9" y="70.1">39</text>
<text x="56.7" y="72">32</text>
<text x="56.7" y="73.9">33</text>
<text x="56.7" y="75.7">34</text>
<text x="56.7" y="77.6">37</text>
<text x="61.3" y="72.9">PA11</text>
<text x="61.3" y="74.8">PA12</text>
<text x="61.3" y="76.7">PA13(SWDIO)</text>
<text x="81" y="72.9">PB11</text>
<text x="81" y="74.8">PB12</text>
<text x="81" y="76.7">PB13</text>
<text x="87.5" y="72">22</text>
<text x="87.5" y="73.9">25</text>
<text x="87.5" y="75.7">26</text>
<text x="87.5" y="77.6">27</text>
<text x="236.5" y="72">2</text>
<text x="236.5" y="73.9">3</text>
<text x="236.5" y="75.7">4</text>
<text x="240.2" y="72.9">RD#</text>
<text x="240.2" y="74.8">WR#</text>
<text x="240.2" y="76.7">DATA</text>
<text x="266.3" y="76.7">SEG15</text>
<text x="266.3" y="74.8">SEG16</text>
<text x="266.3" y="72.9">SEG17</text>
<text x="273.9" y="77.6">35</text>
<text x="273.9" y="75.7">36</text>
<text x="273.9" y="73.9">37</text>
<text x="273.9" y="72">38</text>
<text x="56.7" y="79.5">38</text>
<text x="57.6" y="83.2">2</text>
<text x="61.3" y="78.5">PA14(SWCLK)</text>
<text x="61.3" y="80.4">PA15</text>
<text x="81" y="78.5">PB14</text>
<text x="81" y="80.4">PB15</text>
<text x="87.5" y="79.5">28</text>
<text x="236.5" y="79.5">6</text>
<text x="236.5" y="83.2">8</text>
<text x="240.2" y="80.4">OSCI</text>
<text x="266.3" y="82.3">SEG12</text>
<text x="266.3" y="80.4">SEG13</text>
<text x="266.3" y="78.5">SEG14</text>
<text x="273.9" y="83.2">32</text>
<text x="273.9" y="81.3">33</text>
<text x="273.9" y="79.5">34</text>
<text x="57.6" y="85">3</text>
<text x="57.6" y="86.9">4</text>
<text x="61.3" y="84.1">PC13</text>
<text x="61.3" y="86">PC14-OSC32_IN(PC14)</text>
<text x="61.3" y="87.8">PC15-OSC32_OUT(PC15)</text>
<text x="235.7" y="86.9">10</text>
<text x="235.7" y="88.8">11</text>
<text x="236.5" y="85">9</text>
<text x="240.2" y="84.1">VLCD</text>
<text x="240.2" y="86">IRQ#</text>
<text x="240.2" y="87.8">T1</text>
<text x="240.2" y="89.7">T2</text>
<text x="266.3" y="86">SEG10</text>
<text x="266.3" y="84.1">SEG11</text>
<text x="267.2" y="89.7">SEG8</text>
<text x="267.2" y="87.8">SEG9</text>
<text x="273.9" y="88.8">29</text>
<text x="273.9" y="86.9">30</text>
<text x="273.9" y="85">31</text>
<text x="56.7" y="94.4">35</text>
<text x="57.6" y="90.6">5</text>
<text x="57.6" y="92.5">6</text>
<text x="61.3" y="91.6">PF0-OSC_IN(PF0)</text>
<text x="61.3" y="93.4">PF1-OSC_OUT(PF1)</text>
<text x="61.3" y="95.3">PF6</text>
<text x="79.4" y="93.4">BOOT0</text>
<text x="87.5" y="92.5">44</text>
<text x="235.7" y="90.6">12</text>
<text x="235.7" y="92.5">13</text>
<text x="240.2" y="91.6">T3</text>
<text x="240.2" y="93.4">COM0</text>
<text x="267.2" y="93.4">SEG6</text>
<text x="267.2" y="91.6">SEG7</text>
<text x="273.9" y="92.5">27</text>
<text x="273.9" y="90.6">28</text>
<text x="56.7" y="96.2">36</text>
<text x="61.3" y="97.2">PF7</text>
<text x="80.5" y="97.2">NRST</text>
<text x="87.5" y="96.2">7</text>
<text x="244" y="101.7" transform="rotate(-90 244 101.7)">14</text>
<text x="244.9" y="97.2" transform="rotate(-90 244.9 97.2)">COM1</text>
<text x="245.9" y="101.7" transform="rotate(-90 245.9 101.7)">15</text>
<text x="246.8" y="97.2" transform="rotate(-90 246.8 97.2)">COM2</text>
<text x="247.7" y="101.7" transform="rotate(-90 247.7 101.7)">16</text>
<text x="248.7" y="97.2" transform="rotate(-90 248.7 97.2)">COM3</text>
<text x="249.6" y="101.7" transform="rotate(-90 249.6 101.7)">17</text>
<text x="250.5" y="97.2" transform="rotate(-90 250.5 97.2)">COM4</text>
<text x="251.5" y="101.7" transform="rotate(-90 251.5 101.7)">18</text>
<text x="252.4" y="97.2" transform="rotate(-90 252.4 97.2)">COM5</text>
<text x="253.3" y="101.7" transform="rotate(-90 253.3 101.7)">19</text>
<text x="254.3" y="97.2" transform="rotate(-90 254.3 97.2)">COM6</text>
<text x="255.2" y="101.7" transform="rotate(-90 255.2 101.7)">20</text>
<text x="256.1" y="97.2" transform="rotate(-90 256.1 97.2)">COM7</text>
<text x="257.1" y="101.7" transform="rotate(-90 257.1 101.7)">21</text>
<text x="258" y="97.2" transform="rotate(-90 258 97.2)">SEG0</text>
<text x="258.9" y="101.7" transform="rotate(-90 258.9 101.7)">22</text>
<text x="259.8" y="97.2" transform="rotate(-90 259.8 97.2)">SEG1</text>
<text x="260.8" y="101.7" transform="rotate(-90 260.8 101.7)">23</text>
<text x="261.7" y="97.2" transform="rotate(-90 261.7 97.2)">SEG2</text>
<text x="262.6" y="101.7" transform="rotate(-90 262.6 101.7)">24</text>
<text x="263.6" y="97.2" transform="rotate(-90 263.6 97.2)">SEG3</text>
<text x="264.5" y="101.7" transform="rotate(-90 264.5 101.7)">25</text>
<text x="265.4" y="97.2" transform="rotate(-90 265.4 97.2)">SEG4</text>
<text x="266.4" y="101.7" transform="rotate(-90 266.4 101.7)">26</text>
<text x="267.3" y="97.2" transform="rotate(-90 267.3 97.2)">SEG5</text>
</g>
<g font-size="1.5" fill="#0e0e0e">
<text x="32" y="16.2">U2B</text>
<text x="22.6" y="31.1">STM32F030C8T6</text>
<text x="65.5" y="46">U2A STM32F030C8T6</text>
<text x="227.7" y="62.7">TM1622-LQFP52</text>
<text x="236.5" y="60.6">U1</text>
</g>
</svg>
